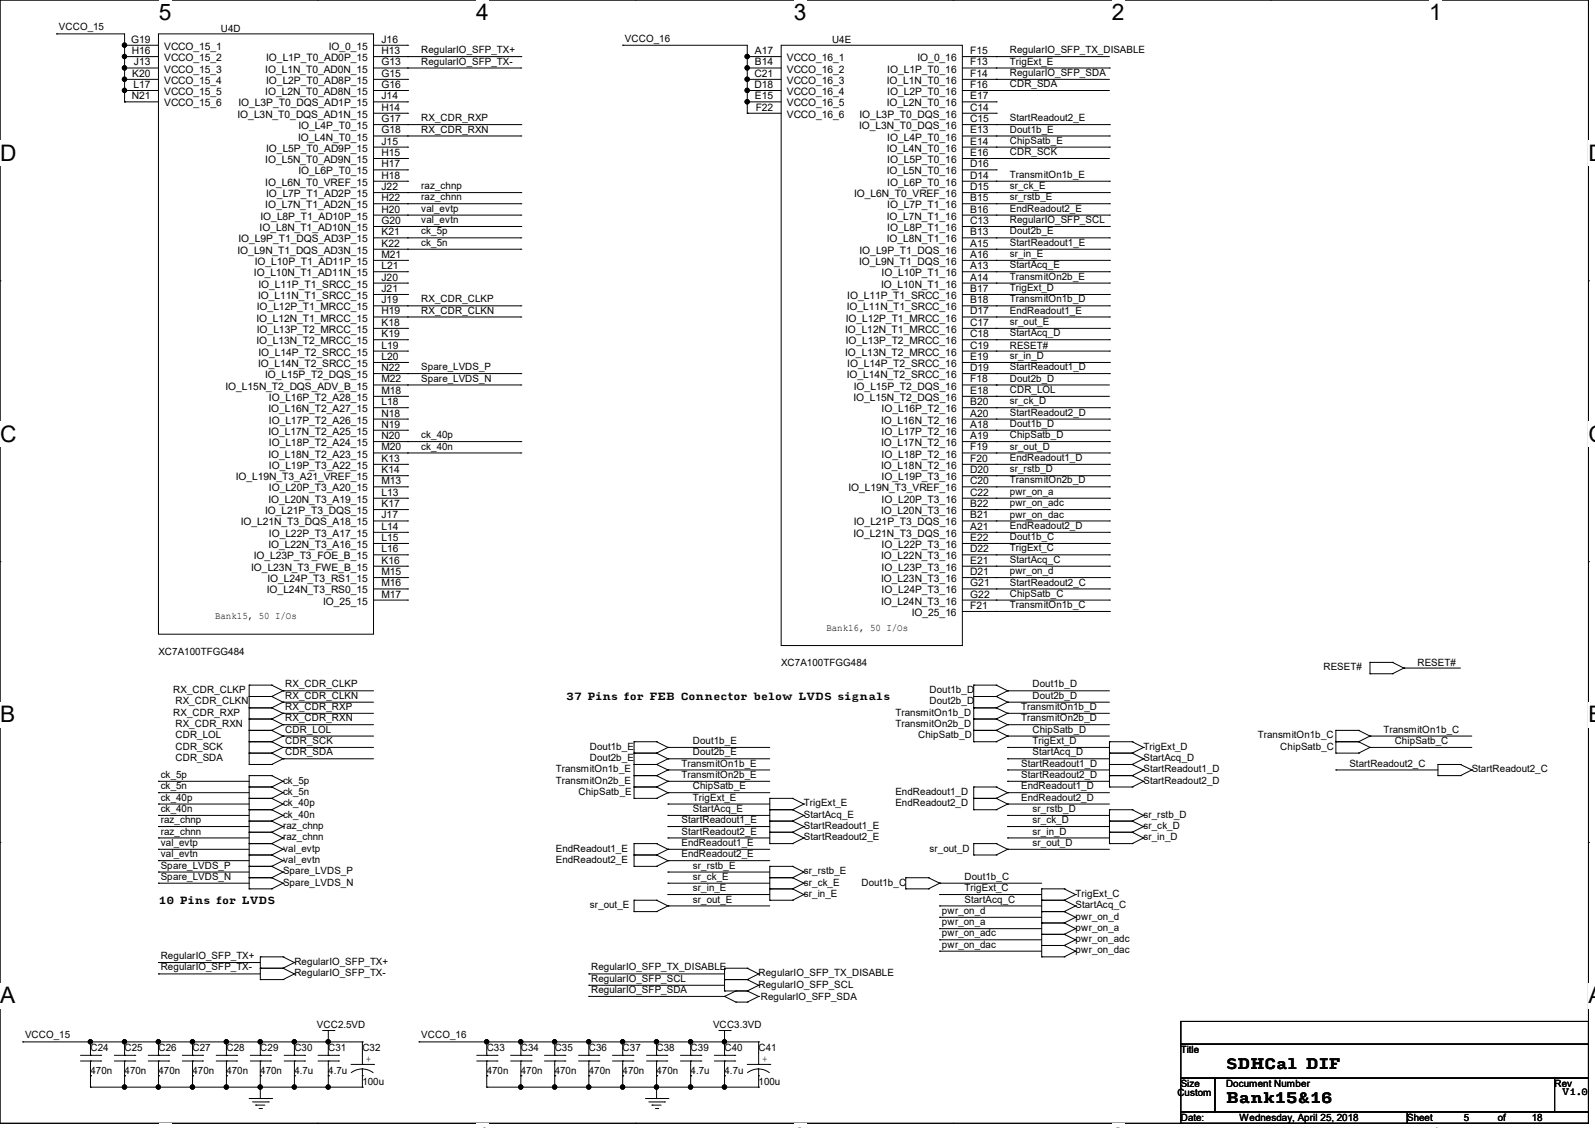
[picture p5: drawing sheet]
<svg xmlns="http://www.w3.org/2000/svg" width="297mm" height="210mm" viewBox="0 0 297 210" stroke-linecap="round" stroke-linejoin="round" font-family="sans-serif">
<path d="M0 0h295.8v209.1h-295.8z" fill="none" stroke="#000" stroke-width=".19"/>
<g fill="#fff">
<path d="M29.5 0h2.4v4.7h-2.4z"/>
<path d="M29.5 209.1h2.4v.9h-2.4z"/>
</g>
<path d="M59.1 0h.1M59.1 209.1h.1" fill="none" stroke="#000" stroke-width=".19"/>
<g fill="#fff">
<path d="M88.7 0h2.4v4.7h-2.4z"/>
<path d="M88.7 209.1h2.4v.9h-2.4z"/>
</g>
<path d="M118.3 0h.1M118.3 209.1h.1" fill="none" stroke="#000" stroke-width=".19"/>
<g fill="#fff">
<path d="M147.8 0h2.4v4.7h-2.4z"/>
<path d="M147.8 209.1h2.4v.9h-2.4z"/>
</g>
<path d="M177.5 0h.1M177.5 209.1h.1" fill="none" stroke="#000" stroke-width=".19"/>
<g fill="#fff">
<path d="M207 0h2.4v4.7h-2.4z"/>
<path d="M207 209.1h2.4v.9h-2.4z"/>
</g>
<path d="M236.6 0h.1M236.6 209.1h.1" fill="none" stroke="#000" stroke-width=".19"/>
<g fill="#fff">
<path d="M266.1 0h2.4v4.7h-2.4z"/>
<path d="M266.1 209.1h2.4v.9h-2.4z"/>
<path d="M0 26.1h3v4.8h-3z"/>
<path d="M295.8 26.1h1.2v4.8h-1.2z"/>
<path d="M0 78.4h3v4.7h-3z"/>
<path d="M295.8 78.4h1.2v4.7h-1.2z"/>
</g>
<path d="M0 52.3h.1M295.8 52.3h.1" fill="none" stroke="#000" stroke-width=".19"/>
<g fill="#fff">
<path d="M0 130.7h2.8v4.7h-2.8z"/>
<path d="M295.8 130.7h1.2v4.7h-1.2z"/>
</g>
<path d="M0 104.6h.1M295.8 104.6h.1" fill="none" stroke="#000" stroke-width=".19"/>
<g fill="#fff">
<path d="M-.1 183h2.9v4.7h-2.9z"/>
<path d="M295.7 183h1.3v4.7h-1.3z"/>
</g>
<g fill="none" stroke="#000" stroke-width=".19">
<path d="M10.5 6.3h.1M10.5 6.3h12.7v12.7M23.2 8.4h.1M23.2 10.5h.1M23.2 12.7h.1M23.2 14.8h.1M23.2 16.8h.1M23.2 19h.1M23.2 8.4h6.3M23.2 12.7h6.3M23.2 10.5h6.3M23.2 16.8h6.3"/>
<path d="M23.2 14.8h6.3M23.2 19h6.3M29.5 6.3h40.1v111.8h-40.1zM69.6 8.4h6.3M69.6 12.7h27.4M69.6 10.5h27.4M69.6 16.8h6.3M69.6 14.8h6.3M69.6 19h6.3M75.9 8.4h.1M75.9 10.5h.1M75.9 12.7h.1"/>
<path d="M75.9 14.8h.1M75.9 16.8h.1M75.9 19h.1M97 12.7h.1M97 10.5h.1M116 8.4h.1M116 8.4h23.1v12.7M139.1 10.5h.1M139.1 12.7h.1M139.1 14.8h.1M139.1 16.8h.1M139.1 19h.1"/>
<path d="M139.1 12.7h6.4M139.1 10.5h6.4M139.1 16.8h6.4M139.1 14.8h6.4M139.1 19h6.4M145.5 8.4h33.7v111.8h-33.7zM179.2 12.7h27.4M179.2 10.5h27.4M179.2 16.8h27.4M179.2 14.8h27.4M179.2 19h6.3M185.5 16.8h.1"/>
<path d="M185.5 10.5h.1M185.5 14.8h.1M185.5 12.7h.1M185.5 19h.1M206.6 12.7h.1M69.6 23.2h27.4M69.6 25.3h27.4M69.6 35.9h27.4M69.6 37.9h27.4M69.6 27.4h6.3M69.6 33.7h6.3M69.6 29.5h6.3"/>
<path d="M69.6 21.1h6.3M69.6 31.6h6.3M75.9 21.1h.1M75.9 23.2h.1M75.9 25.3h.1M75.9 27.4h.1M75.9 29.5h.1M75.9 31.6h.1M75.9 33.7h.1M75.9 35.9h.1M75.9 37.9h.1M97 23.2h.1"/>
<path d="M97 25.3h.1M97 35.9h.1M97 37.9h.1M139.1 21.1h.1M139.1 21.1h6.4M179.2 23.2h27.4M179.2 25.3h27.4M179.2 35.9h27.4M179.2 37.9h27.4M179.2 27.4h27.4M179.2 33.7h27.4M179.2 29.5h27.4"/>
<path d="M179.2 21.1h6.3M179.2 31.6h6.3M185.5 29.5h.1M185.5 21.1h.1M185.5 23.2h.1M185.5 25.3h.1M185.5 27.4h.1M185.5 31.6h.1M185.5 33.7h.1M185.5 35.9h.1M185.5 37.9h.1M206.6 23.2h.1"/>
<path d="M206.6 25.3h.1M206.6 27.4h.1M206.6 33.7h.1M206.6 35.9h.1M206.6 37.9h.1M69.6 40h27.4M69.6 42.2h27.4M69.6 44.3h27.4M69.6 46.4h27.4M69.6 56.9h27.4M69.6 59h27.4M69.6 48.5h6.3"/>
<path d="M69.6 50.6h6.3M69.6 52.7h6.3M69.6 54.8h6.3M75.9 40h.1M75.9 42.2h.1M75.9 44.3h.1M75.9 46.4h.1M75.9 48.5h.1M75.9 50.6h.1M75.9 52.7h.1M75.9 54.8h.1M75.9 56.9h.1"/>
<path d="M75.9 59h.1M97 40h.1M97 42.2h.1M97 44.3h.1M97 46.4h.1M97 56.9h.1M97 59h.1M179.2 40h27.4M179.2 42.2h27.4M179.2 44.3h27.4M179.2 46.4h27.4M179.2 56.9h27.4"/>
<path d="M179.2 59h27.4M179.2 48.5h27.4M179.2 50.6h27.4M179.2 52.7h27.4M179.2 54.8h27.4M185.5 40h.1M185.5 42.2h.1M185.5 44.3h.1M185.5 46.4h.1M185.5 48.5h.1M185.5 50.6h.1M185.5 52.7h.1"/>
<path d="M185.5 54.8h.1M185.5 56.9h.1M185.5 59h.1M206.6 40h.1M206.6 44.3h.1M206.6 46.4h.1M206.6 48.5h.1M206.6 50.6h.1M206.6 52.7h.1M206.6 54.8h.1M206.6 56.9h.1M206.6 59h.1"/>
<path d="M206.6 42.2h.1M69.6 69.6h27.4M69.6 71.7h27.4M69.6 61.1h6.3M69.6 63.2h6.3M69.6 67.5h6.3M69.6 75.9h6.3M69.6 78h6.3M69.6 65.4h6.3M69.6 73.8h6.3M75.9 61.1h.1M75.9 63.2h.1"/>
<path d="M75.9 65.4h.1M75.9 67.5h.1M75.9 69.6h.1M75.9 71.7h.1M75.9 73.8h.1M75.9 75.9h.1M75.9 78h.1M97 69.6h.1M97 71.7h.1M179.2 69.6h27.4M179.2 71.7h27.4M179.2 61.1h27.4"/>
<path d="M179.2 63.2h27.4M179.2 67.5h27.4M179.2 75.9h27.4M179.2 78h27.4M179.2 65.4h27.4M179.2 73.8h27.4M185.5 71.7h.1M185.5 73.8h.1M185.5 61.1h.1M185.5 63.2h.1M185.5 65.4h.1M185.5 67.5h.1"/>
<path d="M185.5 69.6h.1M185.5 75.9h.1M185.5 78h.1M206.6 61.1h.1M206.6 63.2h.1M206.6 67.5h.1M206.6 69.6h.1M206.6 75.9h.1M206.6 78h.1M206.6 65.4h.1M69.6 82.2h27.4M69.6 84.3h27.4"/>
<path d="M69.6 80.1h6.3M69.6 86.4h6.3M69.6 88.6h6.3M69.6 90.6h6.3M69.6 92.8h6.3M69.6 94.9h6.3M69.6 97h6.3M69.6 99.1h6.3M75.9 80.1h.1M75.9 82.2h.1M75.9 84.3h.1M75.9 86.4h.1"/>
<path d="M75.9 88.6h.1M75.9 90.6h.1M75.9 92.8h.1M75.9 94.9h.1M75.9 97h.1M75.9 99.1h.1M97 82.2h.1M97 84.3h.1M179.2 82.2h27.4M179.2 84.3h27.4M179.2 80.1h27.4M179.2 86.4h27.4"/>
<path d="M179.2 88.6h27.4M179.2 90.6h27.4M179.2 92.8h27.4M179.2 94.9h27.4M179.2 97h27.4M179.2 99.1h27.4M185.5 80.1h.1M185.5 82.2h.1M185.5 84.3h.1M185.5 86.4h.1M185.5 88.6h.1M185.5 90.6h.1"/>
<path d="M185.5 92.8h.1M185.5 94.9h.1M185.5 97h.1M185.5 99.1h.1M206.6 80.1h.1M206.6 82.2h.1M206.6 84.3h.1M206.6 86.4h.1M206.6 88.6h.1M206.6 90.6h.1M206.6 92.8h.1M206.6 94.9h.1"/>
<path d="M206.6 97h.1M206.6 99.1h.1M69.6 101.2h6.3M69.6 103.3h6.3M69.6 105.4h6.3M69.6 107.5h6.3M69.6 109.6h6.3M69.6 111.7h6.3M75.9 101.2h.1M75.9 103.3h.1M75.9 105.4h.1M75.9 107.5h.1"/>
<path d="M75.9 109.6h.1M75.9 111.7h.1M179.2 101.2h27.4M179.2 103.3h27.4M179.2 105.4h27.4M179.2 107.5h27.4M179.2 109.6h27.4M179.2 111.7h27.4M179.2 113.8h27.4M185.5 101.2h.1M185.5 103.3h.1M185.5 105.4h.1"/>
<path d="M185.5 107.5h.1M185.5 109.6h.1M185.5 111.7h.1M185.5 113.8h.1M206.6 101.2h.1M206.6 103.3h.1M206.6 105.4h.1M206.6 107.5h.1M206.6 109.6h.1M206.6 111.7h.1M206.6 113.8h.1M46.4 131.8h.1"/>
<path d="M46.4 129.7h.1M46.4 127.6h.1M46.4 136h.1M46.4 133.9h.1M46.4 138.1h.1M46.4 127.6v14.7M46.4 138.1h4.2M46.4 129.7h4.2M46.4 127.6h4.2M46.4 131.8h4.2M46.4 133.9h4.2M46.4 136h4.2"/>
<path d="M50.6 129.7h.1M50.6 131.8h.1M50.6 127.6h.1M50.6 133.9h.1M50.6 136h.1M50.6 138.1h.1M50.6 138.1l2.1 1M50.6 129.7l2.1 1M50.6 127.6l2.1 1M50.6 133.9l2.1 1M50.6 131.8l2.1 1M50.6 136l2.1 1"/>
<path d="M52.7 137h.1M52.7 139.1h.1M52.7 128.6h.1M52.7 130.7h.1M52.7 134.9h.1M52.7 132.8h.1M52.7 139.1h16.9M52.7 128.6h16.9M52.7 130.7h16.9M52.7 132.8h16.9M52.7 134.9h16.9M52.7 137h16.9"/>
<path d="M52.7 130.7l-2.1 1.1M52.7 128.6l-2.1 1.1M52.7 134.9l-2.1 1.1M52.7 132.8l-2.1 1.1M52.7 137l-2.1 1.1M52.7 139.1l-2.1 1.1M118.1 138.1h.1M118.1 138.1v10.5M118.1 138.1h4.2M122.3 138.1h.1M122.3 138.1l2.1 1M124.4 139.1h.1"/>
<path d="M124.4 139.1h18.9M124.4 139.1l-2.1 1.1M181.3 127.6h.1M181.3 129.7h.1M181.3 131.8h.1M181.3 133.9h.1M181.3 136h.1M181.3 138.1h.1M181.3 138.1h4.2M181.3 127.6v10.5M181.3 129.7h4.2M181.3 127.6h4.2"/>
<path d="M181.3 131.8h4.2M181.3 133.9h4.2M181.3 136h4.2M185.5 129.7h.1M185.5 127.6h.1M185.5 131.8h.1M185.5 133.9h.1M185.5 136h.1M185.5 138.1h.1M185.5 127.6l2.1 1M185.5 129.7l2.1 1M185.5 131.8l2.1 1"/>
<path d="M185.5 133.9l2.1 1M185.5 136l2.1 1M187.6 128.6h.1M187.6 130.7h.1M187.6 132.8h.1M187.6 134.9h.1M187.6 137h.1M187.6 139.1h.1M187.6 139.1h19M187.6 128.6h19M187.6 130.7h19M187.6 132.8h19"/>
<path d="M187.6 134.9h19M187.6 137h19M187.6 132.8l-2.1 1.1M187.6 128.6l-2.1 1.1M187.6 130.7l-2.1 1.1M187.6 134.9l-2.1 1.1M187.6 137l-2.1 1.1M206.6 138.1h.1M206.6 138.1h4.2M206.6 138.1v8.4M210.8 138.1h.1M210.8 138.1l2.1 1"/>
<path d="M212.9 139.1h.1M212.9 139.1l-2.1 1.1M248.8 136h.1M248.8 138.1h.1M248.8 138.1h4.2M248.8 136h4.2M248.8 136v4.2M253 138.1h.1M253 136h.1M253 136l2.1 1M253 138.1l2.1 1M255.1 137h.1"/>
<path d="M255.1 139.1h.1M255.1 125.4h.1M255.1 123.3h.1M255.1 139.1h19M255.1 137h19M255.1 123.3h4.2M255.1 125.4h4.2M255.1 123.3v2.1M255.1 137l-2.1 1.1M255.1 139.1l-2.1 1.1M259.3 123.3h.1M259.3 125.4h.1"/>
<path d="M259.3 123.3l2.1 1.1M261.4 124.4h.1M261.4 124.4h10.5M261.4 124.4l-2.1 1M0 156.8h.1M29.5 158.1h.1M29.5 147.6h.1M29.5 145.5h.1M29.5 156h.1M29.5 153.9h.1M29.5 149.7h.1M29.5 151.8h.1"/>
<path d="M29.5 158.1h16.9M29.5 147.6h16.9M29.5 145.5h16.9M29.5 156h16.9M29.5 153.9h16.9M29.5 149.7h16.9M29.5 151.8h16.9M46.4 146.5h.1M46.4 144.4h.1M46.4 148.6h.1M46.4 150.7h.1M46.4 152.9h.1"/>
<path d="M46.4 154.9h.1M46.4 157.1h.1M46.4 159.2h.1M46.4 140.2h.1M46.4 142.3h.1M46.4 146.5h4.2M46.4 144.4v21.1M46.4 144.4h4.2M46.4 148.6h4.2M46.4 150.7h4.2M46.4 152.9h4.2M46.4 154.9h4.2"/>
<path d="M46.4 157.1h4.2M46.4 159.2h4.2M46.4 142.3h4.2M46.4 140.2h4.2M50.6 146.5h.1M50.6 144.4h.1M50.6 148.6h.1M50.6 150.7h.1M50.6 152.9h.1M50.6 154.9h.1M50.6 157.1h.1M50.6 159.2h.1"/>
<path d="M50.6 140.2h.1M50.6 142.3h.1M50.6 144.4l2.1 1.1M50.6 146.5l2.1 1.1M50.6 148.6l2.1 1.1M50.6 150.7l2.1 1.1M50.6 152.9l2.1 1M50.6 154.9l2.1 1.1M50.6 157.1l2.1 1M50.6 159.2l2.1 1M50.6 140.2l2.1 1.1M52.7 141.3h.1"/>
<path d="M52.7 145.5h.1M52.7 147.6h.1M52.7 149.7h.1M52.7 151.8h.1M52.7 153.9h.1M52.7 156h.1M52.7 158.1h.1M52.7 141.3h16.9M52.7 145.5l-2.1 1M52.7 147.6l-2.1 1M52.7 149.7l-2.1 1M52.7 151.8l-2.1 1.1"/>
<path d="M52.7 153.9l-2.1 1M52.7 156l-2.1 1.1M52.7 158.1l-2.1 1.1M52.7 141.3l-2.1 1M118.1 140.2h.1M118.1 142.3h.1M118.1 144.4h.1M118.1 146.5h.1M118.1 148.6h.1M118.1 157.1h.1M118.1 159.2h.1M118.1 146.5h4.2"/>
<path d="M118.1 144.4h4.2M118.1 148.6h4.2M118.1 157.1h4.2M118.1 159.2h4.2M118.1 142.3h4.2M118.1 140.2h4.2M118.1 157.1v4.2M122.3 142.3h.1M122.3 140.2h.1M122.3 144.4h.1M122.3 146.5h.1M122.3 148.6h.1"/>
<path d="M122.3 159.2h.1M122.3 157.1h.1M122.3 140.2l2.1 1.1M122.3 142.3l2.1 1M122.3 144.4l2.1 1.1M122.3 146.5l2.1 1.1M122.3 157.1l2.1 1M122.3 159.2l2.1 1M124.4 143.3h.1M124.4 141.3h.1M124.4 145.5h.1M124.4 147.6h.1"/>
<path d="M124.4 151.8h.1M124.4 149.7h.1M124.4 156h.1M124.4 153.9h.1M124.4 158.1h.1M124.4 158.1h18.9M124.4 147.6h18.9M124.4 145.5h18.9M124.4 156h18.9M124.4 153.9h18.9M124.4 149.7h18.9M124.4 151.8h18.9"/>
<path d="M124.4 143.3h18.9M124.4 141.3h18.9M124.4 141.3l-2.1 1M124.4 143.3l-2.1 1.1M124.4 145.5l-2.1 1M124.4 147.6l-2.1 1M124.4 158.1l-2.1 1.1M143.3 150.7h.1M143.3 148.6h.1M143.3 154.9h.1M143.3 152.9h.1M143.3 157.1h.1"/>
<path d="M143.3 148.6h4.3M143.3 150.7h4.3M143.3 152.9h4.3M143.3 154.9h4.3M143.3 157.1h4.3M143.3 148.6v8.5M147.6 150.7h.1M147.6 148.6h.1M147.6 154.9h.1M147.6 152.9h.1M147.6 157.1h.1M147.6 150.7l2.1 1.1"/>
<path d="M147.6 148.6l2.1 1.1M147.6 152.9l2.1 1M147.6 154.9l2.1 1.1M149.7 149.7h.1M149.7 153.9h.1M149.7 151.8h.1M149.7 156h.1M149.7 149.7l-2.1 1M149.7 153.9l-2.1 1M149.7 151.8l-2.1 1.1M149.7 156l-2.1 1.1M181.3 157.1h.1"/>
<path d="M181.3 159.2h.1M181.3 146.5h.1M181.3 148.6h.1M181.3 150.7h.1M181.3 146.5h4.2M181.3 148.6h4.2M181.3 150.7h4.2M181.3 157.1h4.2M181.3 159.2h4.2M181.3 146.5v4.2M181.3 157.1v2.1M185.5 159.2h.1"/>
<path d="M185.5 157.1h.1M185.5 148.6h.1M185.5 146.5h.1M185.5 150.7h.1M185.5 157.1l2.1 1M185.5 146.5l2.1 1.1M185.5 148.6l2.1 1.1M187.6 141.3h.1M187.6 143.3h.1M187.6 145.5h.1M187.6 147.6h.1M187.6 149.7h.1"/>
<path d="M187.6 151.8h.1M187.6 153.9h.1M187.6 156h.1M187.6 158.1h.1M187.6 158.1h19M187.6 147.6h19M187.6 145.5h19M187.6 156h19M187.6 153.9h19M187.6 149.7h19M187.6 151.8h19M187.6 143.3h19"/>
<path d="M187.6 141.3h19M187.6 158.1l-2.1 1.1M187.6 147.6l-2.1 1M187.6 149.7l-2.1 1M206.6 140.2h.1M206.6 142.3h.1M206.6 144.4h.1M206.6 146.5h.1M206.6 152.9h.1M206.6 150.7h.1M206.6 154.9h.1M206.6 157.1h.1"/>
<path d="M206.6 146.5h4.2M206.6 144.4h4.2M206.6 150.7h4.2M206.6 152.9h4.2M206.6 154.9h4.2M206.6 157.1h4.2M206.6 142.3h4.2M206.6 140.2h4.2M206.6 150.7v6.4M210.8 140.2h.1M210.8 142.3h.1M210.8 144.4h.1"/>
<path d="M210.8 146.5h.1M210.8 152.9h.1M210.8 150.7h.1M210.8 154.9h.1M210.8 157.1h.1M210.8 140.2l2.1 1.1M210.8 142.3l2.1 1M210.8 144.4l2.1 1.1M210.8 150.7l2.1 1.1M210.8 152.9l2.1 1M210.8 154.9l2.1 1.1M212.9 141.3h.1"/>
<path d="M212.9 143.3h.1M212.9 145.5h.1M212.9 151.8h.1M212.9 153.9h.1M212.9 156h.1M212.9 141.3l-2.1 1M212.9 143.3l-2.1 1.1M212.9 145.5l-2.1 1M212.9 151.8l-2.1 1.1M212.9 153.9l-2.1 1M212.9 156l-2.1 1.1M248.8 143.3h.1"/>
<path d="M248.8 140.2h.1M248.8 143.3h19M248.8 140.2h4.2M253 140.2h.1M267.8 144.4h.1M267.8 142.3h.1M267.8 144.4h4.1M267.8 142.3h4.1M267.8 142.3v2.1M271.9 144.4h.1M271.9 142.3h.1M271.9 142.3l2.2 1"/>
<path d="M274.1 143.3h.1M274.1 143.3l-2.2 1.1M295.8 156.8h.1M29.5 160.2h.1M29.5 162.3h.1M29.5 164.4h.1M29.5 179.2h.1M29.5 160.2h16.9M29.5 162.3h16.9M29.5 164.4h16.9M29.5 179.2h19M46.4 161.3h.1"/>
<path d="M46.4 163.4h.1M46.4 165.5h.1M46.4 161.3h4.2M46.4 163.4h4.2M46.4 165.5h4.2M48.5 178.1h.1M48.5 178.1v4.3M48.5 178.1h4.2M50.6 161.3h.1M50.6 163.4h.1M50.6 165.5h.1M50.6 161.3l2.1 1"/>
<path d="M50.6 163.4l2.1 1M52.7 160.2h.1M52.7 162.3h.1M52.7 164.4h.1M52.7 178.1h.1M52.7 160.2l-2.1 1.1M52.7 162.3l-2.1 1.1M52.7 164.4l-2.1 1.1M52.7 178.1l2.1 1.1M54.8 179.2h.1M54.8 179.2l-2.1 1.1M118.1 161.3h.1"/>
<path d="M118.1 167.6h.1M118.1 169.7h.1M118.1 161.3h4.2M118.1 167.6v2.1M118.1 167.6h4.2M118.1 169.7h4.2M122.3 161.3h.1M122.3 169.7h.1M122.3 167.6h.1M122.3 167.6l2.1 1.1M124.4 160.2h.1M124.4 162.3h.1"/>
<path d="M124.4 166.5h.1M124.4 164.4h.1M124.4 168.7h.1M124.4 160.2h18.9M124.4 162.3h18.9M124.4 164.4h18.9M124.4 166.5h18.9M124.4 168.7h18.9M124.4 160.2l-2.1 1.1M124.4 168.7l-2.1 1M143.3 167.6h.1M143.3 165.5h.1"/>
<path d="M143.3 163.4h.1M143.3 161.3h.1M143.3 161.3h4.3M143.3 163.4h4.3M143.3 165.5h4.3M143.3 161.3v6.3M143.3 167.6h4.3M147.6 167.6h.1M147.6 165.5h.1M147.6 163.4h.1M147.6 161.3h.1M147.6 165.5l2.1 1"/>
<path d="M147.6 163.4l2.1 1M147.6 161.3l2.1 1M149.7 166.5h.1M149.7 164.4h.1M149.7 162.3h.1M149.7 166.5l-2.1 1.1M149.7 164.4l-2.1 1.1M149.7 162.3l-2.1 1.1M168.7 163.4h.1M168.7 165.5h.1M168.7 163.4h4.2M168.7 165.5h4.2"/>
<path d="M168.7 163.4v2.1M172.9 165.5h.1M172.9 163.4h.1M172.9 163.4l2.1 1M175 170.8h.1M175 172.9h.1M175 175h.1M175 177.1h.1M175 166.5h.1M175 168.7h.1M175 164.4h.1M175 164.4h19"/>
<path d="M175 166.5h19M175 168.7h19M175 170.8h19M175 172.9h19M175 175h19M175 177.1h19M175 164.4l-2.1 1.1M194 171.8h.1M194 169.7h.1M194 173.9h.1M194 176h.1M194 178.1h.1"/>
<path d="M194 167.6h.1M194 165.5h.1M194 165.5h4.2M194 167.6h4.2M194 169.7h4.2M194 171.8h4.2M194 165.5v12.6M194 173.9h4.2M194 176h4.2M194 178.1h4.2M198.2 171.8h.1M198.2 169.7h.1"/>
<path d="M198.2 173.9h.1M198.2 176h.1M198.2 178.1h.1M198.2 167.6h.1M198.2 165.5h.1M198.2 169.7l2.1 1.1M198.2 171.8l2.1 1.1M198.2 173.9l2.1 1.1M198.2 176l2.1 1.1M198.2 165.5l2.1 1M198.2 167.6l2.1 1.1M200.3 170.8h.1"/>
<path d="M200.3 172.9h.1M200.3 175h.1M200.3 177.1h.1M200.3 166.5h.1M200.3 168.7h.1M200.3 170.8l-2.1 1M200.3 172.9l-2.1 1M200.3 175l-2.1 1M200.3 177.1l-2.1 1M200.3 166.5l-2.1 1.1M200.3 168.7l-2.1 1M4.2 194h.1"/>
<path d="M4.2 194h63.3M15 197.5h3.8M15 196.5h3.8M16.8 194h.1M16.8 196.5h.1M16.8 197.5h.1M16.8 194v2.5M16.8 197.5v4.9M18.8 197.5h.1M18.8 196.5h.1M21.3 197.5h3.8M21.3 196.5h3.8"/>
<path d="M23.2 194h.1M23.2 196.5h.1M23.2 197.5h.1M23.2 194v2.5M23.2 197.5v4.9M25.1 197.5h.1M25.1 196.5h.1M27.6 197.5h3.8M27.6 196.5h3.8M29.5 194h.1M29.5 181.3h.1M29.5 196.5h.1"/>
<path d="M29.5 197.5h.1M29.5 194v2.5M29.5 197.5v4.9M29.5 181.3h19M31.4 197.5h.1M31.4 196.5h.1M34 197.5h3.7M34 196.5h3.7M35.9 194h.1M35.9 196.5h.1M35.9 197.5h.1M35.9 194v2.5"/>
<path d="M35.9 197.5v4.9M37.7 197.5h.1M37.7 196.5h.1M40.3 197.5h3.8M40.3 196.5h3.8M42.2 194h.1M42.2 196.5h.1M42.2 197.5h.1M42.2 194v2.5M42.2 197.5v4.9M44.1 197.5h.1M44.1 196.5h.1"/>
<path d="M46.6 197.5h3.8M46.6 196.5h3.8M48.5 194h.1M48.5 180.3h.1M48.5 182.4h.1M48.5 196.5h.1M48.5 197.5h.1M48.5 194v2.5M48.5 197.5v7M48.5 180.3h4.2M48.5 182.4h4.2M50.4 197.5h.1"/>
<path d="M50.4 196.5h.1M52.7 180.3h.1M52.7 182.4h.1M52.7 180.3l2.1 1M52.9 197.5h3.8M52.9 196.5h3.8M54.8 194h.1M54.8 181.3h.1M54.8 196.5h.1M54.8 197.5h.1M54.8 194v2.5M54.8 197.5v4.9"/>
<path d="M54.8 181.3l-2.1 1.1M56.7 197.5h.1M56.7 196.5h.1M59.2 197.5h3.8M59.2 196.5h3.8M60.1 191.9h2.1M61.1 194h.1M61.1 196.5h.1M61.1 197.5h.1M61.1 191.9v4.6M61.1 197.5v4.9M62.2 191.9h.1"/>
<path d="M63 197.5h.1M63 196.5h.1M65.4 198.2h4.2M65.4 199.7l1.2-.6 .8-.1 .9 .1 1.2 .6M67.5 198.2h.1M67.5 194h.1M67.5 194v4.2M67.5 199v3.4M69.6 198.2h.1M78 194h.1M78 194h63.3M88.8 197.5h3.7"/>
<path d="M88.8 196.5h3.7M90.6 194h.1M90.6 196.5h.1M90.6 197.5h.1M90.6 194v2.5M90.6 197.5v4.9M92.5 197.5h.1M92.5 196.5h.1M95.1 197.5h3.8M95.1 196.5h3.8M97 194h.1M97 196.5h.1"/>
<path d="M97 197.5h.1M97 194v2.5M97 197.5v4.9M98.9 197.5h.1M98.9 196.5h.1M101.4 197.5h3.8M101.4 196.5h3.8M103.3 194h.1M103.3 196.5h.1M103.3 197.5h.1M103.3 194v2.5M103.3 197.5v4.9"/>
<path d="M105.2 197.5h.1M105.2 196.5h.1M107.7 197.5h3.8M107.7 196.5h3.8M109.6 194h.1M109.6 183.4h.1M109.6 185.5h.1M109.6 181.3h.1M109.6 196.5h.1M109.6 197.5h.1M109.6 194v2.5M109.6 197.5v4.9"/>
<path d="M109.6 181.3h25.3M109.6 183.4h25.3M109.6 185.5h25.3M111.5 197.5h.1M111.5 196.5h.1M114 197.5h3.9M114 196.5h3.9M116 194h.1M116 196.5h.1M116 197.5h.1M116 194v2.5M116 197.5v4.9"/>
<path d="M117.9 197.5h.1M117.9 196.5h.1M120.4 197.5h3.8M120.4 196.5h3.8M122.3 194h.1M122.3 196.5h.1M122.3 197.5h.1M122.3 194v2.5M122.3 197.5v7M124.2 197.5h.1M124.2 196.5h.1M126.7 197.5h3.8"/>
<path d="M126.7 196.5h3.8M128.6 194h.1M128.6 196.5h.1M128.6 197.5h.1M128.6 194v2.5M128.6 197.5v4.9M130.5 197.5h.1M130.5 196.5h.1M133 197.5h3.8M133 196.5h3.8M133.9 191.9h2.1M134.9 194h.1"/>
<path d="M134.9 185.5h.1M134.9 182.4h.1M134.9 180.3h.1M134.9 184.5h.1M134.9 196.5h.1M134.9 197.5h.1M134.9 180.3v4.2M134.9 191.9v4.6M134.9 197.5v4.9M134.9 184.5h4.2M134.9 185.5l2.1 1.1M134.9 180.3h4.2"/>
<path d="M134.9 182.4h4.2M136 191.9h.1M136.8 197.5h.1M136.8 196.5h.1M137 184.5h.1M137 186.6h.1M137 184.5l-2.1 1M137 186.6h2.1M139.1 184.5h.1M139.1 186.6h.1M139.1 182.4h.1M139.1 180.3h.1"/>
<path d="M139.1 184.5l2.2 1M139.1 180.3l2.2 1M139.1 182.4l2.2 1M139.1 198.2h4.2M139.2 199.7l1.2-.6 .8-.1 .9 .1 1.2 .6M141.3 185.5h.1M141.3 181.3h.1M141.3 183.4h.1M141.3 198.2h.1M141.3 194h.1M141.3 185.5l-2.2 1.1M141.3 181.3l-2.2 1.1"/>
<path d="M141.3 183.4l-2.2 1.1M141.3 194v4.2M141.3 199v3.4M143.3 198.2h.1M219.9 190.2h75.9v4.2h-75.9zM219.9 194.4h75.9v6.3h-75.9zM16.8 202.4h.1M16.8 200.3h.1M16.8 202.4h50.7M23.2 200.3h.1M23.2 202.4h.1M29.5 202.4h.1"/>
<path d="M29.5 200.3h.1M35.9 200.3h.1M35.9 202.4h.1M42.2 200.3h.1M42.2 202.4h.1M46.4 204.5h4.2M47 205.1h3M47.6 205.7h.1M47.6 205.7h1.7M48.3 206.4h.4M48.5 200.3h.1M48.5 202.4h.1"/>
<path d="M48.7 206.4h.1M50 205.1h.1M50.6 204.5h.1M54.8 200.3h.1M54.8 202.4h.1M61.1 200.3h.1M61.1 202.4h.1M67.5 200.3h.1M67.5 202.4h.1M90.6 200.3h.1M90.6 202.4h.1M90.6 202.4h50.7"/>
<path d="M97 202.4h.1M97 200.3h.1M103.3 202.4h.1M103.3 200.3h.1M109.6 202.4h.1M109.6 200.3h.1M116 202.4h.1M116 200.3h.1M120.2 204.5h4.2M120.8 205.1h2.9M121.4 205.7h.1M121.4 205.7h1.7"/>
<path d="M122 206.4h.5M122.3 202.4h.1M122.3 200.3h.1M122.5 206.4h.1M123.7 205.1h.1M124.4 204.5h.1M128.6 200.3h.1M128.6 202.4h.1M134.9 202.4h.1M134.9 200.3h.1M141.3 200.3h.1M141.3 202.4h.1"/>
<path d="M219.9 200.7h6.3v6.3h-6.3zM219.9 207h42.1v2.1h-42.1zM226.2 200.7h63.3v6.3h-63.3zM262 207h33.8v2.1h-33.8zM289.5 200.7h6.3v6.3h-6.3z"/>
</g>
<g fill="#000" stroke="#000" stroke-width=".19">
<circle cx="23.2" cy="14.8" r=".4"/>
<circle cx="23.2" cy="12.6" r=".4"/>
<circle cx="23.2" cy="16.8" r=".4"/>
<circle cx="23.2" cy="8.4" r=".4"/>
<circle cx="23.2" cy="10.5" r=".4"/>
<circle cx="139.1" cy="16.8" r=".4"/>
<circle cx="139.1" cy="10.5" r=".4"/>
<circle cx="139.1" cy="12.6" r=".4"/>
<circle cx="139.1" cy="14.8" r=".4"/>
<circle cx="139.1" cy="18.9" r=".4"/>
<circle cx="16.8" cy="194" r=".4"/>
<circle cx="23.2" cy="194" r=".4"/>
<circle cx="29.5" cy="194" r=".4"/>
<circle cx="35.8" cy="194" r=".4"/>
<circle cx="42.1" cy="194" r=".4"/>
<circle cx="48.5" cy="194" r=".4"/>
<circle cx="54.8" cy="194" r=".4"/>
<circle cx="61.1" cy="194" r=".4"/>
<circle cx="90.6" cy="194" r=".4"/>
<circle cx="97" cy="194" r=".4"/>
<circle cx="103.3" cy="194" r=".4"/>
<circle cx="109.6" cy="194" r=".4"/>
<circle cx="115.9" cy="194" r=".4"/>
<circle cx="122.2" cy="194" r=".4"/>
<circle cx="128.6" cy="194" r=".4"/>
<circle cx="134.9" cy="194" r=".4"/>
<circle cx="23.2" cy="202.4" r=".4"/>
<circle cx="29.5" cy="202.4" r=".4"/>
<circle cx="35.8" cy="202.4" r=".4"/>
<circle cx="42.1" cy="202.4" r=".4"/>
<circle cx="48.5" cy="202.4" r=".4"/>
<circle cx="54.8" cy="202.4" r=".4"/>
<circle cx="61.1" cy="202.4" r=".4"/>
<circle cx="97" cy="202.4" r=".4"/>
<circle cx="103.3" cy="202.4" r=".4"/>
<circle cx="109.6" cy="202.4" r=".4"/>
<circle cx="115.9" cy="202.4" r=".4"/>
<circle cx="122.2" cy="202.4" r=".4"/>
<circle cx="128.6" cy="202.4" r=".4"/>
<circle cx="134.9" cy="202.4" r=".4"/>
</g>
<g font-size="4.2">
<text x="29.5" y="3.8">5</text>
<text x="88.7" y="3.8">4</text>
<text x="147.8" y="3.8">3</text>
<text x="207" y="3.8">2</text>
<text x="266.1" y="3.8">1</text>
<text x="0" y="29.9">D</text>
<text x="295.8" y="29.9">D</text>
<text x="0" y="82.2">C</text>
<text x="295.8" y="82.2">C</text>
<text x="0" y="134.5">B</text>
<text x="295.8" y="134.5">B</text>
<text x="0" y="186.8">A</text>
<text x="295.8" y="186.8">A</text>
</g>
<g font-size="2.7">
<text x="228.3" y="199">SDHCal DIF</text>
<text x="228.3" y="205.3">Bank15&amp;16</text>
</g>
<g font-size="1.9">
<text x="11" y="5.7">VCCO_15</text>
<text x="41.1" y="5.9">U4D</text>
<text x="24.4" y="8">G19</text>
<text x="24.6" y="10.1">H16</text>
<text x="30.6" y="9.3">VCCO_15_1</text>
<text x="30.6" y="11.4">VCCO_15_2</text>
<text x="49.6" y="11.4">IO_L1P_T0_AD0P_15</text>
<text x="61.2" y="9.3">IO_0_15</text>
<text x="71" y="8">J16</text>
<text x="71" y="10.1">H13</text>
<text x="78.4" y="9.9">RegularIO_SFP_TX+</text>
<text x="116.4" y="7.8">VCCO_16</text>
<text x="140.6" y="10.1">A17</text>
<text x="146.5" y="11.4">VCCO_16_1</text>
<text x="154.9" y="8">U4E</text>
<text x="170.9" y="11.4">IO_0_16</text>
<text x="180.7" y="10.1">F15</text>
<text x="188" y="9.9">RegularIO_SFP_TX_DISABLE</text>
<text x="24.6" y="14.3">K20</text>
<text x="24.8" y="16.4">L17</text>
<text x="24.9" y="12.2">J13</text>
<text x="30.6" y="13.5">VCCO_15_3</text>
<text x="30.6" y="15.6">VCCO_15_4</text>
<text x="30.6" y="17.7">VCCO_15_5</text>
<text x="49.4" y="13.5">IO_L1N_T0_AD0N_15</text>
<text x="49.4" y="17.7">IO_L2N_T0_AD8N_15</text>
<text x="49.6" y="15.6">IO_L2P_T0_AD8P_15</text>
<text x="71" y="12.2">G13</text>
<text x="71" y="14.3">G15</text>
<text x="71" y="16.4">G16</text>
<text x="78.4" y="12">RegularIO_SFP_TX-</text>
<text x="140.5" y="14.3">C21</text>
<text x="140.5" y="16.4">D18</text>
<text x="140.6" y="12.2">B14</text>
<text x="146.5" y="13.5">VCCO_16_2</text>
<text x="146.5" y="15.6">VCCO_16_3</text>
<text x="146.5" y="17.7">VCCO_16_4</text>
<text x="165.1" y="15.6">IO_L1N_T0_16</text>
<text x="165.2" y="13.5">IO_L1P_T0_16</text>
<text x="165.2" y="17.7">IO_L2P_T0_16</text>
<text x="180.7" y="12.2">F13</text>
<text x="180.7" y="14.3">F14</text>
<text x="180.7" y="16.4">F16</text>
<text x="188" y="12">TrigExt_E</text>
<text x="188" y="16.2">CDR_SDA</text>
<text x="188" y="14.1">RegularIO_SFP_SDA</text>
<text x="24.6" y="18.5">N21</text>
<text x="30.6" y="19.8">VCCO_15_6</text>
<text x="44.2" y="21.9">IO_L3N_T0_DQS_AD1N_15</text>
<text x="44.4" y="19.8">IO_L3P_T0_DQS_AD1P_15</text>
<text x="71" y="18.5">J14</text>
<text x="71" y="20.6">H14</text>
<text x="71" y="22.7">G17</text>
<text x="78.4" y="22.6">RX_CDR_RXP</text>
<text x="140.6" y="18.5">E15</text>
<text x="140.7" y="20.6">F22</text>
<text x="146.5" y="19.8">VCCO_16_5</text>
<text x="146.5" y="21.9">VCCO_16_6</text>
<text x="160.1" y="21.9">IO_L3P_T0_DQS_16</text>
<text x="165.1" y="19.8">IO_L2N_T0_16</text>
<text x="180.7" y="18.5">E17</text>
<text x="180.7" y="20.6">C14</text>
<text x="180.7" y="22.7">C15</text>
<text x="188" y="22.6">StartReadout2_E</text>
<text x="49.6" y="28.2">IO_L5P_T0_AD9P_15</text>
<text x="55.5" y="26.2">IO_L4N_T0_15</text>
<text x="55.6" y="24">IO_L4P_T0_15</text>
<text x="71" y="24.8">G18</text>
<text x="71" y="26.9">J15</text>
<text x="71" y="29">H15</text>
<text x="78.4" y="24.7">RX_CDR_RXN</text>
<text x="160" y="24">IO_L3N_T0_DQS_16</text>
<text x="165.1" y="28.2">IO_L4N_T0_16</text>
<text x="165.2" y="26.2">IO_L4P_T0_16</text>
<text x="180.7" y="24.8">E13</text>
<text x="180.7" y="26.9">E14</text>
<text x="180.7" y="29">E16</text>
<text x="188" y="24.7">Dout1b_E</text>
<text x="188" y="26.8">ChipSatb_E</text>
<text x="188" y="28.9">CDR_SCK</text>
<text x="49.4" y="30.4">IO_L5N_T0_AD9N_15</text>
<text x="49.4" y="34.6">IO_L6N_T0_VREF_15</text>
<text x="55.6" y="32.5">IO_L6P_T0_15</text>
<text x="71" y="31.2">H17</text>
<text x="71" y="33.3">H18</text>
<text x="71" y="35.4">J22</text>
<text x="78.4" y="35.2">raz_chnp</text>
<text x="165.1" y="32.5">IO_L5N_T0_16</text>
<text x="165.2" y="30.4">IO_L5P_T0_16</text>
<text x="165.2" y="34.6">IO_L6P_T0_16</text>
<text x="180.7" y="31.2">D16</text>
<text x="180.7" y="33.3">D14</text>
<text x="180.7" y="35.4">D15</text>
<text x="188" y="33.1">TransmitOn1b_E</text>
<text x="188" y="35.2">sr_ck_E</text>
<text x="48.5" y="40.9">IO_L8P_T1_AD10P_15</text>
<text x="49.4" y="38.8">IO_L7N_T1_AD2N_15</text>
<text x="49.6" y="36.7">IO_L7P_T1_AD2P_15</text>
<text x="71" y="37.5">H22</text>
<text x="71" y="39.6">H20</text>
<text x="71" y="41.7">G20</text>
<text x="78.4" y="37.3">raz_chnn</text>
<text x="78.4" y="39.4">val_evtp</text>
<text x="78.4" y="41.5">val_evtn</text>
<text x="159" y="36.7">IO_L6N_T0_VREF_16</text>
<text x="165.1" y="40.9">IO_L7N_T1_16</text>
<text x="165.2" y="38.8">IO_L7P_T1_16</text>
<text x="180.7" y="37.5">B15</text>
<text x="180.7" y="39.6">B16</text>
<text x="180.7" y="41.7">C13</text>
<text x="188" y="37.3">sr_rstb_E</text>
<text x="188" y="39.4">EndReadout2_E</text>
<text x="188" y="41.5">RegularIO_SFP_SCL</text>
<text x="44.2" y="47.2">IO_L9N_T1_DQS_AD3N_15</text>
<text x="44.4" y="45.1">IO_L9P_T1_DQS_AD3P_15</text>
<text x="48.3" y="43">IO_L8N_T1_AD10N_15</text>
<text x="71" y="43.8">K21</text>
<text x="71" y="45.9">K22</text>
<text x="78.4" y="43.6">ck_5p</text>
<text x="78.4" y="45.8">ck_5n</text>
<text x="160.1" y="47.2">IO_L9P_T1_DQS_16</text>
<text x="165.1" y="45.1">IO_L8N_T1_16</text>
<text x="165.2" y="43">IO_L8P_T1_16</text>
<text x="180.7" y="43.8">B13</text>
<text x="180.7" y="45.9">A15</text>
<text x="188" y="43.6">Dout2b_E</text>
<text x="188" y="45.8">StartReadout1_E</text>
<text x="188" y="47.8">sr_in_E</text>
<text x="47.3" y="51.4">IO_L10N_T1_AD11N_15</text>
<text x="47.5" y="49.3">IO_L10P_T1_AD11P_15</text>
<text x="48.1" y="53.6">IO_L11P_T1_SRCC_15</text>
<text x="71" y="48">M21</text>
<text x="71" y="50.1">L21</text>
<text x="71" y="52.2">J20</text>
<text x="160" y="49.3">IO_L9N_T1_DQS_16</text>
<text x="164.1" y="53.6">IO_L10N_T1_16</text>
<text x="164.2" y="51.4">IO_L10P_T1_16</text>
<text x="180.7" y="48">A16</text>
<text x="180.7" y="50.1">A13</text>
<text x="180.7" y="52.2">A14</text>
<text x="188" y="50">StartAcq_E</text>
<text x="188" y="52.1">TransmitOn2b_E</text>
<text x="47.7" y="59.9">IO_L12N_T1_MRCC_15</text>
<text x="47.8" y="57.8">IO_L12P_T1_MRCC_15</text>
<text x="48" y="55.7">IO_L11N_T1_SRCC_15</text>
<text x="71" y="54.4">J21</text>
<text x="71" y="56.5">J19</text>
<text x="71" y="58.5">H19</text>
<text x="78.4" y="56.3">RX_CDR_CLKP</text>
<text x="78.4" y="58.4">RX_CDR_CLKN</text>
<text x="157.5" y="59.9">IO_L12P_T1_MRCC_16</text>
<text x="157.7" y="57.8">IO_L11N_T1_SRCC_16</text>
<text x="157.8" y="55.7">IO_L11P_T1_SRCC_16</text>
<text x="180.7" y="54.4">B17</text>
<text x="180.7" y="56.5">B18</text>
<text x="180.7" y="58.5">D17</text>
<text x="188" y="54.2">TrigExt_D</text>
<text x="188" y="56.3">TransmitOn1b_D</text>
<text x="188" y="58.4">EndReadout1_E</text>
<text x="47.7" y="64.1">IO_L13N_T2_MRCC_15</text>
<text x="47.8" y="62">IO_L13P_T2_MRCC_15</text>
<text x="71" y="60.7">K18</text>
<text x="71" y="62.8">K19</text>
<text x="71" y="64.9">L19</text>
<text x="157.4" y="62">IO_L12N_T1_MRCC_16</text>
<text x="157.5" y="64.1">IO_L13P_T2_MRCC_16</text>
<text x="180.7" y="60.7">C17</text>
<text x="180.7" y="62.8">C18</text>
<text x="180.7" y="64.9">C19</text>
<text x="188" y="60.5">sr_out_E</text>
<text x="188" y="62.6">StartAcq_D</text>
<text x="188" y="64.9">RESET#</text>
<text x="48" y="68.3">IO_L14N_T2_SRCC_15</text>
<text x="48.1" y="66.2">IO_L14P_T2_SRCC_15</text>
<text x="49.4" y="70.4">IO_L15P_T2_DQS_15</text>
<text x="71" y="67">L20</text>
<text x="71" y="69.1">N22</text>
<text x="71" y="71.2">M22</text>
<text x="78.4" y="68.9">Spare_LVDS_P</text>
<text x="78.4" y="71">Spare_LVDS_N</text>
<text x="157.4" y="66.2">IO_L13N_T2_MRCC_16</text>
<text x="157.7" y="70.4">IO_L14N_T2_SRCC_16</text>
<text x="157.8" y="68.3">IO_L14P_T2_SRCC_16</text>
<text x="180.7" y="67">E19</text>
<text x="180.7" y="69.1">D19</text>
<text x="180.7" y="71.2">F18</text>
<text x="188" y="66.8">sr_in_D</text>
<text x="188" y="68.9">StartReadout1_D</text>
<text x="188" y="71">Dout2b_D</text>
<text x="42" y="72.5">IO_L15N_T2_DQS_ADV_B_15</text>
<text x="50" y="76.8">IO_L16N_T2_A27_15</text>
<text x="50.1" y="74.6">IO_L16P_T2_A28_15</text>
<text x="71" y="73.3">M18</text>
<text x="71" y="75.4">L18</text>
<text x="71" y="77.6">N18</text>
<text x="158.9" y="74.6">IO_L15N_T2_DQS_16</text>
<text x="159" y="72.5">IO_L15P_T2_DQS_16</text>
<text x="164.2" y="76.8">IO_L16P_T2_16</text>
<text x="180.7" y="73.3">E18</text>
<text x="180.7" y="75.4">B20</text>
<text x="180.7" y="77.6">A20</text>
<text x="188" y="75.3">sr_ck_D</text>
<text x="188" y="77.4">StartReadout2_D</text>
<text x="188" y="73.2">CDR_LOL</text>
<text x="50" y="80.9">IO_L17N_T2_A25_15</text>
<text x="50.1" y="78.9">IO_L17P_T2_A26_15</text>
<text x="50.1" y="83.1">IO_L18P_T2_A24_15</text>
<text x="71" y="79.6">N19</text>
<text x="71" y="81.7">N20</text>
<text x="71" y="83.9">M20</text>
<text x="78.4" y="81.6">ck_40p</text>
<text x="78.4" y="83.7">ck_40n</text>
<text x="164.1" y="78.9">IO_L16N_T2_16</text>
<text x="164.1" y="83.1">IO_L17N_T2_16</text>
<text x="164.2" y="80.9">IO_L17P_T2_16</text>
<text x="180.7" y="79.6">A18</text>
<text x="180.7" y="81.7">A19</text>
<text x="180.7" y="83.9">F19</text>
<text x="188" y="79.5">Dout1b_D</text>
<text x="188" y="81.6">ChipSatb_D</text>
<text x="188" y="83.7">sr_out_D</text>
<text x="43.9" y="89.4">IO_L19N_T3_A21_VREF_15</text>
<text x="50" y="85.2">IO_L18N_T2_A23_15</text>
<text x="50.1" y="87.3">IO_L19P_T3_A22_15</text>
<text x="71" y="86">K13</text>
<text x="71" y="88.1">K14</text>
<text x="164.1" y="87.3">IO_L18N_T2_16</text>
<text x="164.2" y="85.2">IO_L18P_T2_16</text>
<text x="164.2" y="89.4">IO_L19P_T3_16</text>
<text x="180.7" y="86">F20</text>
<text x="180.7" y="88.1">D20</text>
<text x="188" y="85.8">EndReadout1_D</text>
<text x="188" y="87.9">sr_rstb_D</text>
<text x="49.4" y="95.7">IO_L21P_T3_DQS_15</text>
<text x="50" y="93.6">IO_L20N_T3_A19_15</text>
<text x="50.1" y="91.5">IO_L20P_T3_A20_15</text>
<text x="71" y="90.2">M13</text>
<text x="71" y="92.3">L13</text>
<text x="71" y="94.4">K17</text>
<text x="158" y="91.5">IO_L19N_T3_VREF_16</text>
<text x="164.1" y="95.7">IO_L20N_T3_16</text>
<text x="164.2" y="93.6">IO_L20P_T3_16</text>
<text x="180.7" y="90.2">C20</text>
<text x="180.7" y="92.3">C22</text>
<text x="180.7" y="94.4">B22</text>
<text x="188" y="90">TransmitOn2b_D</text>
<text x="188" y="92.1">pwr_on_a</text>
<text x="188" y="94.2">pwr_on_adc</text>
<text x="44.8" y="97.8">IO_L21N_T3_DQS_A18_15</text>
<text x="50.1" y="99.9">IO_L22P_T3_A17_15</text>
<text x="71" y="96.5">J17</text>
<text x="71" y="98.6">L14</text>
<text x="71" y="100.7">L15</text>
<text x="158.9" y="99.9">IO_L21N_T3_DQS_16</text>
<text x="159" y="97.8">IO_L21P_T3_DQS_16</text>
<text x="180.7" y="96.5">B21</text>
<text x="180.7" y="98.6">A21</text>
<text x="180.7" y="100.7">E22</text>
<text x="188" y="96.4">pwr_on_dac</text>
<text x="188" y="98.5">EndReadout2_D</text>
<text x="188" y="100.5">Dout1b_C</text>
<text x="46.8" y="106.3">IO_L23N_T3_FWE_B_15</text>
<text x="47.2" y="104.1">IO_L23P_T3_FOE_B_15</text>
<text x="50" y="102">IO_L22N_T3_A16_15</text>
<text x="71" y="102.8">L16</text>
<text x="71" y="104.9">K16</text>
<text x="71" y="107.1">M15</text>
<text x="164.1" y="104.1">IO_L22N_T3_16</text>
<text x="164.2" y="102">IO_L22P_T3_16</text>
<text x="164.2" y="106.3">IO_L23P_T3_16</text>
<text x="180.7" y="102.8">D22</text>
<text x="180.7" y="104.9">E21</text>
<text x="180.7" y="107.1">D21</text>
<text x="188" y="102.7">TrigExt_C</text>
<text x="188" y="104.8">StartAcq_C</text>
<text x="188" y="106.9">pwr_on_d</text>
<text x="49.7" y="110.5">IO_L24N_T3_RS0_15</text>
<text x="49.8" y="108.4">IO_L24P_T3_RS1_15</text>
<text x="60.2" y="112.6">IO_25_15</text>
<text x="71" y="109.2">M16</text>
<text x="71" y="111.3">M17</text>
<text x="164.1" y="108.4">IO_L23N_T3_16</text>
<text x="164.1" y="112.6">IO_L24N_T3_16</text>
<text x="164.2" y="110.5">IO_L24P_T3_16</text>
<text x="180.7" y="109.2">G21</text>
<text x="180.7" y="111.3">G22</text>
<text x="180.7" y="113.4">F21</text>
<text x="188" y="109">StartReadout2_C</text>
<text x="188" y="111.1">ChipSatb_C</text>
<text x="188" y="113.2">TransmitOn1b_C</text>
<text x="40" y="115.3">Bank15, 50 I/Os</text>
<text x="153.9" y="117.4">Bank16, 50 I/Os</text>
<text x="169.8" y="114.7">IO_25_16</text>
<text x="29.5" y="121.9">XC7A100TFGG484</text>
<text x="145.4" y="124">XC7A100TFGG484</text>
<text x="246.4" y="124.8">RESET#</text>
<text x="263.9" y="124">RESET#</text>
<text x="32.3" y="129">RX_CDR_CLKP</text>
<text x="32.7" y="131.1">RX_CDR_CLKN</text>
<text x="53.1" y="128">RX_CDR_CLKP</text>
<text x="53.1" y="130.1">RX_CDR_CLKN</text>
<text x="105.4" y="130.3">37 Pins for FEB Connector below LVDS signals</text>
<text x="173.1" y="129">Dout1b_D</text>
<text x="173.1" y="131.1">Dout2b_D</text>
<text x="192.3" y="128">Dout1b_D</text>
<text x="192.3" y="130.1">Dout2b_D</text>
<text x="32.3" y="133.3">RX_CDR_RXP</text>
<text x="32.7" y="135.3">RX_CDR_RXN</text>
<text x="32.7" y="137.5">CDR_LOL</text>
<text x="53.1" y="136.4">CDR_LOL</text>
<text x="53.1" y="134.3">RX_CDR_RXN</text>
<text x="53.1" y="132.2">RX_CDR_RXP</text>
<text x="166.7" y="133.3">TransmitOn1b_D</text>
<text x="166.7" y="135.3">TransmitOn2b_D</text>
<text x="171" y="137.5">ChipSatb_D</text>
<text x="190.2" y="132.2">TransmitOn1b_D</text>
<text x="190.2" y="134.3">TransmitOn2b_D</text>
<text x="192.3" y="136.4">ChipSatb_D</text>
<text x="234.2" y="137.5">TransmitOn1b_C</text>
<text x="257.6" y="136.4">TransmitOn1b_C</text>
<text x="32.7" y="139.6">CDR_SCK</text>
<text x="32.7" y="141.7">CDR_SDA</text>
<text x="53.1" y="140.6">CDR_SDA</text>
<text x="53.1" y="138.5">CDR_SCK</text>
<text x="103.5" y="143.8">TransmitOn1b_E</text>
<text x="109.8" y="141.7">Dout2b_E</text>
<text x="109.8" y="139.6">Dout1b_E</text>
<text x="126.9" y="142.7">TransmitOn1b_E</text>
<text x="129" y="140.6">Dout2b_E</text>
<text x="129" y="138.5">Dout1b_E</text>
<text x="190.2" y="142.7">StartReadout1_D</text>
<text x="192.3" y="138.5">TrigExt_D</text>
<text x="192.3" y="140.6">StartAcq_D</text>
<text x="212.9" y="139.6">TrigExt_D</text>
<text x="212.9" y="141.7">StartAcq_D</text>
<text x="212.9" y="143.8">StartReadout1_D</text>
<text x="238.4" y="139.6">ChipSatb_C</text>
<text x="251.3" y="142.7">StartReadout2_C</text>
<text x="259.7" y="138.5">ChipSatb_C</text>
<text x="274" y="143.8">StartReadout2_C</text>
<text x="29.9" y="146.9">ck_5n</text>
<text x="29.9" y="144.8">ck_5p</text>
<text x="29.9" y="149.1">ck_40p</text>
<text x="52.7" y="145.9">ck_5p</text>
<text x="52.7" y="148">ck_5n</text>
<text x="103.5" y="145.9">TransmitOn2b_E</text>
<text x="107.7" y="148">ChipSatb_E</text>
<text x="126.9" y="144.8">TransmitOn2b_E</text>
<text x="129" y="146.9">ChipSatb_E</text>
<text x="129" y="149.1">TrigExt_E</text>
<text x="166.7" y="148">EndReadout1_D</text>
<text x="190.2" y="144.8">StartReadout2_D</text>
<text x="190.2" y="146.9">EndReadout1_D</text>
<text x="190.2" y="149.1">EndReadout2_D</text>
<text x="212.9" y="145.9">StartReadout2_D</text>
<text x="29.9" y="155.4">raz_chnn</text>
<text x="29.9" y="153.2">raz_chnp</text>
<text x="29.9" y="151.2">ck_40n</text>
<text x="52.7" y="150.1">ck_40p</text>
<text x="52.7" y="152.2">ck_40n</text>
<text x="52.7" y="154.3">raz_chnp</text>
<text x="126.9" y="155.4">StartReadout2_E</text>
<text x="126.9" y="153.2">StartReadout1_E</text>
<text x="129" y="151.2">StartAcq_E</text>
<text x="149.7" y="150.1">TrigExt_E</text>
<text x="149.7" y="154.3">StartReadout1_E</text>
<text x="149.7" y="152.2">StartAcq_E</text>
<text x="166.7" y="150.1">EndReadout2_D</text>
<text x="192.3" y="151.2">sr_rstb_D</text>
<text x="192.3" y="153.2">sr_ck_D</text>
<text x="192.3" y="155.4">sr_in_D</text>
<text x="212.9" y="152.2">sr_rstb_D</text>
<text x="212.9" y="154.3">sr_ck_D</text>
<text x="29.9" y="157.5">val_evtp</text>
<text x="29.9" y="159.6">val_evtn</text>
<text x="29.9" y="161.7">Spare_LVDS_P</text>
<text x="52.7" y="156.4">raz_chnn</text>
<text x="52.7" y="158.5">val_evtp</text>
<text x="52.7" y="160.7">val_evtn</text>
<text x="103.5" y="158.5">EndReadout1_E</text>
<text x="103.5" y="160.7">EndReadout2_E</text>
<text x="126.9" y="157.5">EndReadout1_E</text>
<text x="126.9" y="159.6">EndReadout2_E</text>
<text x="129" y="161.7">sr_rstb_E</text>
<text x="149.7" y="156.4">StartReadout2_E</text>
<text x="173.1" y="158.5">sr_out_D</text>
<text x="192.3" y="157.5">sr_out_D</text>
<text x="212.9" y="156.4">sr_in_D</text>
<text x="29.9" y="163.8">Spare_LVDS_N</text>
<text x="52.7" y="162.8">Spare_LVDS_P</text>
<text x="52.7" y="164.9">Spare_LVDS_N</text>
<text x="129" y="165.9">sr_in_E</text>
<text x="129" y="163.8">sr_ck_E</text>
<text x="149.7" y="167">sr_in_E</text>
<text x="149.7" y="164.9">sr_ck_E</text>
<text x="149.7" y="162.8">sr_rstb_E</text>
<text x="160.4" y="164.9">Dout1b_C</text>
<text x="179.6" y="165.9">TrigExt_C</text>
<text x="179.6" y="163.8">Dout1b_C</text>
<text x="200.3" y="167">TrigExt_C</text>
<text x="29.5" y="168.3">10 Pins for LVDS</text>
<text x="109.8" y="169.1">sr_out_E</text>
<text x="129" y="168">sr_out_E</text>
<text x="175.4" y="170.1">pwr_on_d</text>
<text x="175.4" y="172.3">pwr_on_a</text>
<text x="179.6" y="168">StartAcq_C</text>
<text x="200.3" y="171.2">pwr_on_d</text>
<text x="200.3" y="173.3">pwr_on_a</text>
<text x="200.3" y="169.1">StartAcq_C</text>
<text x="29.9" y="178.6">RegularIO_SFP_TX+</text>
<text x="54.8" y="179.6">RegularIO_SFP_TX+</text>
<text x="175.4" y="174.3">pwr_on_adc</text>
<text x="175.4" y="176.4">pwr_on_dac</text>
<text x="200.3" y="175.4">pwr_on_adc</text>
<text x="200.3" y="177.5">pwr_on_dac</text>
<text x="29.9" y="180.7">RegularIO_SFP_TX-</text>
<text x="54.8" y="181.7">RegularIO_SFP_TX-</text>
<text x="110.1" y="182.8">RegularIO_SFP_SCL</text>
<text x="110.1" y="184.9">RegularIO_SFP_SDA</text>
<text x="110.1" y="180.7">RegularIO_SFP_TX_DISABLE</text>
<text x="141.3" y="181.7">RegularIO_SFP_TX_DISABLE</text>
<text x="141.3" y="183.9">RegularIO_SFP_SCL</text>
<text x="59" y="191.4">VCC2.5VD</text>
<text x="132.8" y="191.4">VCC3.3VD</text>
<text x="141.7" y="186.2">RegularIO_SFP_SDA</text>
<text x="4.7" y="193.3">VCCO_15</text>
<text x="16.8" y="195.7">C24</text>
<text x="23.2" y="195.7">C25</text>
<text x="29.5" y="195.7">C26</text>
<text x="35.9" y="195.7">C27</text>
<text x="42.2" y="195.7">C28</text>
<text x="48.5" y="195.7">C29</text>
<text x="54.8" y="195.7">C30</text>
<text x="61.1" y="195.7">C31</text>
<text x="67.5" y="195.7">C32</text>
<text x="68.1" y="197.7">+</text>
<text x="78.4" y="193.3">VCCO_16</text>
<text x="90.6" y="195.7">C33</text>
<text x="97" y="195.7">C34</text>
<text x="103.3" y="195.7">C35</text>
<text x="109.6" y="195.7">C36</text>
<text x="115.9" y="195.7">C37</text>
<text x="122.3" y="195.7">C38</text>
<text x="128.6" y="195.7">C39</text>
<text x="134.9" y="195.7">C40</text>
<text x="141.3" y="195.7">C41</text>
<text x="141.9" y="197.7">+</text>
<text x="219.9" y="196.1">Title</text>
<text x="16.8" y="199.9">470n</text>
<text x="23.2" y="199.9">470n</text>
<text x="29.5" y="199.9">470n</text>
<text x="35.9" y="199.9">470n</text>
<text x="42.2" y="199.9">470n</text>
<text x="48.5" y="199.9">470n</text>
<text x="54.8" y="199.9">4.7u</text>
<text x="61.1" y="199.9">4.7u</text>
<text x="67.5" y="202">100u</text>
<text x="90.6" y="199.9">470n</text>
<text x="97" y="199.9">470n</text>
<text x="103.3" y="199.9">470n</text>
<text x="109.6" y="199.9">470n</text>
<text x="115.9" y="199.9">470n</text>
<text x="122.3" y="199.9">470n</text>
<text x="128.6" y="199.9">4.7u</text>
<text x="134.9" y="199.9">4.7u</text>
<text x="141.3" y="202">100u</text>
<text x="219.9" y="202.4">Size</text>
<text x="228.3" y="202.4">Document Number</text>
<text x="289.5" y="202.4">Rev</text>
<text x="219.2" y="204.1">Custom</text>
<text x="219.9" y="208.7">Date:</text>
<text x="230.8" y="208.7">Wednesday, April 25, 2018</text>
<text x="262" y="208.7">Sheet</text>
<text x="272.6" y="208.7">5</text>
<text x="278.9" y="208.7">of</text>
<text x="285.2" y="208.7">18</text>
</g>
<text font-size="1.7" x="290.9" y="203.9">V1.0</text>
</svg>
